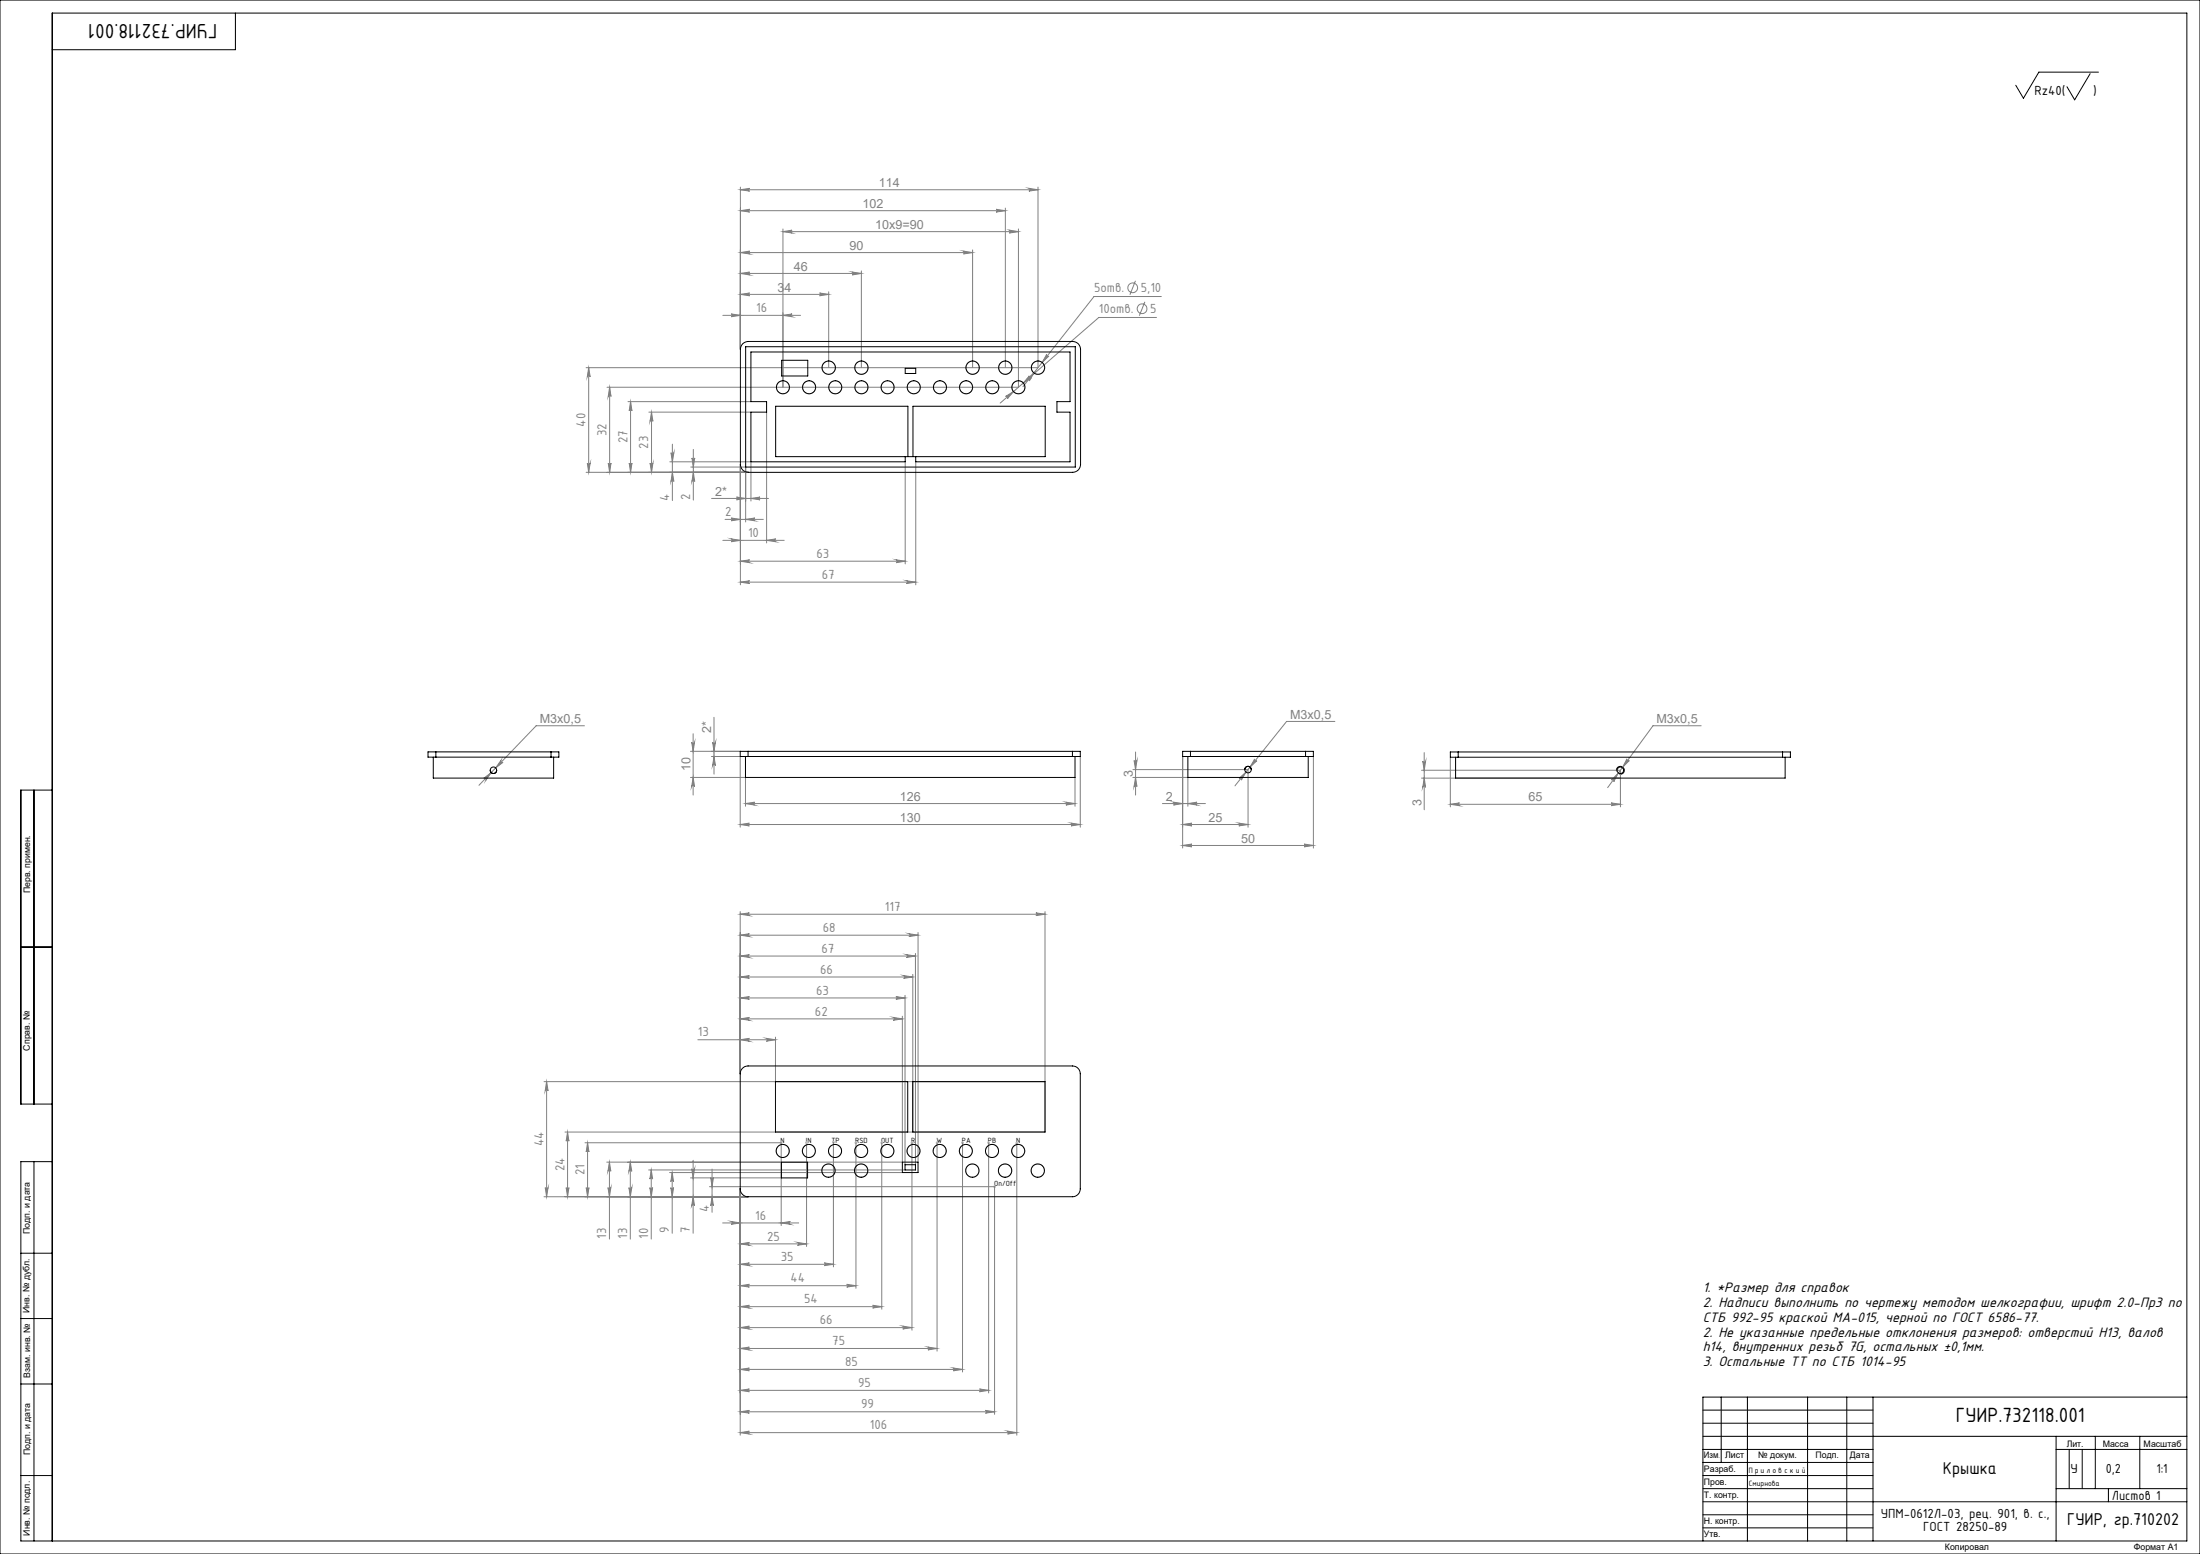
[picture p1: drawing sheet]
<svg xmlns="http://www.w3.org/2000/svg" width="841mm" height="594mm" viewBox="0 0 841 594" stroke-linecap="round" stroke-linejoin="round" font-family="sans-serif">
<g fill="none" stroke="#808080" stroke-width=".38">
<path d="M283 71.5v62M283 72.5h113.8M283 72.5l3.6-.5a.53 .53 0 0 0-.6 .5 .53 .53 0 0 0 .6 .6zM384.3 79.5v61M393.3 72l3.5 .5-3.5 .6a.53 .53 0 0 0 .5-.6 .53 .53 0 0 0-.5-.5zM396.8 71.5v69M283 96.5h88.8M283 80.5h101.3M283 96.5l3.6-.5a.55 .55 0 0 0-.6 .5 .55 .55 0 0 0 .6 .6zM283 80.5l3.6-.5a.53 .53 0 0 0-.6 .5 .53 .53 0 0 0 .6 .6zM299.3 88.5l3.5-.5a.55 .55 0 0 0-.5 .5 .55 .55 0 0 0 .5 .6zM299.3 87.5v60.5"/>
<path d="M299.3 88.5h90M368.3 96l3.5 .5-3.5 .6a.55 .55 0 0 0 .5-.6 .55 .55 0 0 0-.5-.5zM371.8 95.5v45M380.8 80l3.5 .5-3.5 .6a.53 .53 0 0 0 .5-.6 .53 .53 0 0 0-.5-.5zM385.8 88l3.5 .5-3.5 .6a.55 .55 0 0 0 .5-.6 .55 .55 0 0 0-.5-.5zM389.3 87.5v60.5M283 112.5h33.8M283 104.5h46.3M283 112.5l3.6-.5a.53 .53 0 0 0-.6 .5 .53 .53 0 0 0 .6 .6zM283 104.5l3.6-.5a.55 .55 0 0 0-.6 .5 .55 .55 0 0 0 .6 .6zM313.3 112l3.5 .5-3.5 .6a.53 .53 0 0 0 .5-.6 .53 .53 0 0 0-.5-.5zM316.8 111.5v29"/>
<path d="M325.8 104l3.5 .5-3.5 .6a.55 .55 0 0 0 .5-.6 .55 .55 0 0 0-.5-.5zM329.3 103.5v37M434.1 107.3l-2.2 5.4M437.7 115.4l-2.2 5.3M443.9 113.3h-25.7l-27.1 34.5M276.3 120.5h29.7M279.5 120l3.5 .5-3.5 .6a.53 .53 0 0 0 .6-.6 .53 .53 0 0 0-.6-.5zM299.3 120.5l3.5-.5a.53 .53 0 0 0-.5 .5 .53 .53 0 0 0 .5 .6zM400.1 135.5a.53 .53 0 0 0 .1 .7 .53 .53 0 0 0 .8-.1l-2.6 2.4zM442.1 121.3h-22l-37.8 32.8M224 140.5h172.8M225 140.5l.6 3.5a.55 .55 0 0 0-.5-.5 .55 .55 0 0 0-.6 .5z"/>
<path d="M225 140.5v40M232.1 148h157.2M233 148l.6 3.5a.53 .53 0 0 0-.6-.5 .53 .53 0 0 0-.5 .5zM233 148v32.5M240.1 153.5h47M241.1 153.5l.5 3.5a.53 .53 0 0 0-.5-.5 .53 .53 0 0 0-.6 .5zM241.1 153.5v27M248 157.5h39.1M249.1 157.5l.5 3.5a.55 .55 0 0 0-.6-.5 .55 .55 0 0 0-.5 .5zM249.1 157.5v23M293.1 157.5v50M384.4 151.5l3-1.8-2.3 2.7a.54 .54 0 0 0 .1-.8 .54 .54 0 0 0-.8-.1z"/>
<path d="M392.6 144.9l2.6-2.3-1.7 3a.54 .54 0 0 0-.1-.7 .54 .54 0 0 0-.8 0zM393.5 143.7a.54 .54 0 0 0 0 .7 .54 .54 0 0 0 .7 .1l-3 1.9zM224.5 177a.55 .55 0 0 0 .6 .6 .55 .55 0 0 0 .5-.6l-.6 3.5zM232.5 177a.53 .53 0 0 0 .5 .6 .53 .53 0 0 0 .6-.6l-.6 3.5zM240.5 177a.53 .53 0 0 0 .6 .6 .53 .53 0 0 0 .5-.6l-.5 3.5zM248.5 177a.55 .55 0 0 0 .5 .6 .55 .55 0 0 0 .6-.6l-.5 3.5zM256 176.5l31.1 .1v14.9M256.5 173a.55 .55 0 0 0 .6 .5 .55 .55 0 0 0 .5-.5l-.6 3.5zM257 169.8v21.5M264.1 178.5h20.9v21M264.5 175a.53 .53 0 0 0 .5 .5 .53 .53 0 0 0 .6-.5l-.6 3.5zM265 171.8v19.4"/>
<path d="M283 177.5v46M346 176.6v38.9M350.1 176.6v46.9M224 180.5h62M257 180.5l.6 3.5a.55 .55 0 0 0-.5-.5 .55 .55 0 0 0-.6 .5zM265 180.5l.6 3.5a.53 .53 0 0 0-.6-.5 .53 .53 0 0 0-.5 .5zM272 190.5h21.8M277.2 198.5h14.6M279.5 198l3.5 .5-3.5 .6a.53 .53 0 0 0 .6-.6 .53 .53 0 0 0-.6-.5zM281.6 190l3.4 .5-3.4 .6a.53 .53 0 0 0 .5-.6 .53 .53 0 0 0-.5-.5zM285 198.5l3.5-.5a.53 .53 0 0 0-.5 .5 .53 .53 0 0 0 .5 .6zM287.1 190.5l3.4-.5a.53 .53 0 0 0-.5 .5 .53 .53 0 0 0 .5 .6z"/>
<path d="M276.3 206.5h23.5M279.5 206l3.5 .5-3.5 .6a.55 .55 0 0 0 .6-.6 .55 .55 0 0 0-.6-.5zM283 214.5h63M283 214.5l3.6-.5a.55 .55 0 0 0-.6 .5 .55 .55 0 0 0 .6 .6zM293.1 206.5l3.4-.5a.55 .55 0 0 0-.5 .5 .55 .55 0 0 0 .5 .6zM342.5 214l3.5 .5-3.5 .6a.55 .55 0 0 0 .5-.6 .55 .55 0 0 0-.5-.5zM283 222.5h67.1M283 222.5l3.6-.5a.53 .53 0 0 0-.6 .5 .53 .53 0 0 0 .6 .6zM346.5 222l3.6 .5-3.6 .6a.53 .53 0 0 0 .6-.6 .53 .53 0 0 0-.6-.5zM223.4 277.4h-18.4l-21.9 22.8M272.9 274.2v21.7M510.3 275.8h-18.5l-19.7 24.6"/>
<path d="M650.3 277.4h-18.4l-17.3 23.7M185 297.5l2.7-2.2-2 2.9a.54 .54 0 0 0 0-.7 .54 .54 0 0 0-.7 0zM191.5 290.6a.55 .55 0 0 0 .1 .7 .55 .55 0 0 0 .7 .1l-2.8 2.1zM263.9 297.2h21.1v11M263.9 287.2h19.1M264.4 283.7a.55 .55 0 0 0 .6 .5 .55 .55 0 0 0 .5-.5l-.5 3.5zM265 280.5v23.4M265 297.2l.5 3.5a.55 .55 0 0 0-.5-.5 .55 .55 0 0 0-.6 .5zM272 289.2h11v27M272.4 283.7a.55 .55 0 0 0 .6 .5 .55 .55 0 0 0 .5-.5l-.6 3.5zM272.9 289.2l.6 3.5a.55 .55 0 0 0-.5-.5 .55 .55 0 0 0-.6 .5zM411 297.2v11"/>
<path d="M413 289.2v27M433.1 294.2h44v22M433.1 297.2h21M433.5 290.7a.55 .55 0 0 0 .6 .5 .55 .55 0 0 0 .5-.5l-.5 3.5zM434.1 287.4v16.5M434.1 297.2l.5 3.5a.55 .55 0 0 0-.5-.5 .55 .55 0 0 0-.6 .5zM452.1 289.2v35M454.1 297.2v11M473.7 297.5l2.6-2.4-1.8 3.1a.54 .54 0 0 0-.1-.7 .54 .54 0 0 0-.7 0zM479.6 290.1a.54 .54 0 0 0 .1 .8 .54 .54 0 0 0 .8-.1l-2.6 2.4zM502.1 289.2v35M543.4 294.4h76"/>
<path d="M543.4 297.4h76M543.9 290.9a.55 .55 0 0 0 .5 .5 .55 .55 0 0 0 .6-.5l-.6 3.5zM544.4 287.7v21.8M544.4 297.4l.6 3.5a.55 .55 0 0 0-.6-.5 .55 .55 0 0 0-.5 .5zM554.4 289.4v19M618.5 295.7l-1.6 3.1a.54 .54 0 0 0-.1-.7 .54 .54 0 0 0-.8 .1zM619.4 294.5v13.9M621.9 290.1a.54 .54 0 0 0 .2 .7 .54 .54 0 0 0 .7-.1l-2.5 2.5zM283 315.2h130M283 315.2l3.5-.6a.53 .53 0 0 0-.5 .6 .53 .53 0 0 0 .5 .5zM285 307.2h126M285 307.2l3.5-.6a.55 .55 0 0 0-.5 .6 .55 .55 0 0 0 .5 .5z"/>
<path d="M407.5 306.6l3.5 .6-3.5 .5a.55 .55 0 0 0 .5-.5 .55 .55 0 0 0-.5-.6zM409.5 314.6l3.5 .6-3.5 .5a.53 .53 0 0 0 .5-.5 .53 .53 0 0 0-.5-.6zM444.4 307.2h16.4M448.6 306.6l3.5 .6-3.5 .5a.55 .55 0 0 0 .5-.5 .55 .55 0 0 0-.5-.6zM452.1 315.2h25M452.1 315.2l3.5-.6a.53 .53 0 0 0-.5 .6 .53 .53 0 0 0 .5 .5zM454.1 307.2l3.5-.6a.55 .55 0 0 0-.5 .6 .55 .55 0 0 0 .5 .5zM473.6 314.6l3.5 .6-3.5 .5a.53 .53 0 0 0 .5-.5 .53 .53 0 0 0-.5-.6zM554.4 307.4h65M554.4 307.4l3.5-.5a.53 .53 0 0 0-.5 .5 .53 .53 0 0 0 .5 .6zM615.9 306.9l3.5 .5-3.5 .6a.53 .53 0 0 0 .5-.6 .53 .53 0 0 0-.5-.5zM452.1 323.2l3.5-.6a.53 .53 0 0 0-.5 .6 .53 .53 0 0 0 .5 .5z"/>
<path d="M452.1 323.2h50M498.6 322.6l3.5 .6-3.5 .5a.53 .53 0 0 0 .5-.5 .53 .53 0 0 0-.5-.6zM283 348.5v61.9M283 357.5h67.9M283 349.5h116.5M283 357.5l3.5-.6a.55 .55 0 0 0-.5 .5 .55 .55 0 0 0 .5 .6zM283 349.5l3.5-.6a.53 .53 0 0 0-.5 .6 .53 .53 0 0 0 .5 .5zM347.5 356.9l3.4 .6-3.4 .5a.55 .55 0 0 0 .5-.6 .55 .55 0 0 0-.5-.5zM350.9 356.4v87.8M396 348.9l3.5 .6-3.5 .5a.53 .53 0 0 0 .5-.5 .53 .53 0 0 0-.5-.6zM399.5 348.5v84.2M283 365.4h67"/>
<path d="M283 373.4h65.9M283 365.4l3.5-.5a.55 .55 0 0 0-.5 .6 .55 .55 0 0 0 .5 .5zM283 373.4l3.5-.5a.53 .53 0 0 0-.5 .5 .53 .53 0 0 0 .5 .6zM345.4 372.9l3.5 .5-3.5 .6a.53 .53 0 0 0 .5-.6 .53 .53 0 0 0-.5-.5zM346.5 364.9l3.5 .5-3.5 .6a.55 .55 0 0 0 .5-.5 .55 .55 0 0 0-.5-.6zM348.9 372.5v60.2M350 364.4v80.8M266.8 397.4h29.6M283 389.5h61.9M283 381.5h63M283 397.4l3.5-.5a.55 .55 0 0 0-.5 .6 .55 .55 0 0 0 .5 .5zM283 389.5l3.5-.6a.55 .55 0 0 0-.5 .5 .55 .55 0 0 0 .5 .6z"/>
<path d="M283 381.5l3.5-.6a.53 .53 0 0 0-.5 .6 .53 .53 0 0 0 .5 .5zM292.9 396.9l3.5 .5-3.5 .6a.55 .55 0 0 0 .5-.5 .55 .55 0 0 0-.5-.6zM296.4 396.4v17M341.5 388.9l3.4 .6-3.4 .5a.55 .55 0 0 0 .5-.6 .55 .55 0 0 0-.5-.5zM342.5 380.9l3.5 .6-3.5 .5a.53 .53 0 0 0 .5-.5 .53 .53 0 0 0-.5-.6zM344.9 388.4v55.8h-112.9M346 380.5v64.7M208 413.4h191.5M209 413.4l.5 3.5a.55 .55 0 0 0-.5-.5 .55 .55 0 0 0-.6 .5zM209 413.4v44M216 432.7h183.5M217 432.7l.5 3.5a.53 .53 0 0 0-.5-.5 .53 .53 0 0 0-.6 .5z"/>
<path d="M217 432.7v24.7M223.6 436.8h75M224.6 436.8l.5 3.5a.53 .53 0 0 0-.5-.5 .53 .53 0 0 0-.5 .5zM224.6 436.8v20.6M298.6 436.8v31.6M308.3 437.4v39.1M318.6 436.6v47.7M327.2 436.8v55.6M337.1 436.8v63.6M348.6 436.8v71.7M358.2 436.8v79.7M367.9 436.8v87.6"/>
<path d="M377.9 436.8v95.6M388.7 437v111.6M208.4 453.9a.55 .55 0 0 0 .6 .5 .55 .55 0 0 0 .5-.5l-.5 3.5zM216.4 453.9a.53 .53 0 0 0 .6 .5 .53 .53 0 0 0 .5-.5l-.5 3.5zM224.1 453.9a.53 .53 0 0 0 .5 .6 .53 .53 0 0 0 .5-.6l-.5 3.5zM232.4 453.9a.55 .55 0 0 0 .6 .5 .55 .55 0 0 0 .5-.5l-.5 3.5zM233 444.2l.5 3.5a.55 .55 0 0 0-.5-.5 .55 .55 0 0 0-.6 .5zM233 444.2v29.4M240.4 453.9a.55 .55 0 0 0 .6 .5 .55 .55 0 0 0 .5-.5l-.6 3.5zM240.9 444.2l.6 3.5a.55 .55 0 0 0-.5-.5 .55 .55 0 0 0-.6 .5zM240.9 444.2v29.4M248 447.2h97.9"/>
<path d="M248.4 453.9a.53 .53 0 0 0 .6 .5 .53 .53 0 0 0 .5-.5l-.5 3.5zM249 447.2l.5 3.5a.53 .53 0 0 0-.5-.5 .53 .53 0 0 0-.6 .5zM249 447.2v26.4M256 448.2h88.9M256.4 453.9a.53 .53 0 0 0 .6 .6 .53 .53 0 0 0 .5-.6l-.5 3.5zM257 448.2l.5 3.5a.53 .53 0 0 0-.5-.5 .53 .53 0 0 0-.6 .5zM257 448.2v23.2M263.9 450.2h34.8M264.4 446.8a.55 .55 0 0 0 .6 .5 .55 .55 0 0 0 .5-.5l-.5 3.4zM265 457.4l.5 3.5a.55 .55 0 0 0-.5-.5 .55 .55 0 0 0-.6 .5zM265 443.5v27.9M271.2 453.6h109v87"/>
<path d="M271.7 450.1a.53 .53 0 0 0 .5 .5 .53 .53 0 0 0 .5-.5l-.5 3.5zM272.2 457.4l.5 3.5a.53 .53 0 0 0-.5-.5 .53 .53 0 0 0-.5 .5zM272.2 446.9v16.5M283 454.5v94.1M286 457.4h-78M276.2 467.5h29.1M279.5 466.9l3.5 .6-3.5 .5a.55 .55 0 0 0 .5-.6 .55 .55 0 0 0-.5-.5zM283 475.5h25.3M283 475.5l3.5-.6a.55 .55 0 0 0-.5 .5 .55 .55 0 0 0 .5 .6zM298.6 467.5l3.5-.6a.55 .55 0 0 0-.5 .5 .55 .55 0 0 0 .5 .6zM304.8 474.9l3.5 .6-3.5 .5a.55 .55 0 0 0 .5-.6 .55 .55 0 0 0-.5-.5zM283 483.3h35.6"/>
<path d="M283 491.4h44.2M283 499.5h54.1M283 483.3l3.5-.6a.53 .53 0 0 0-.5 .6 .53 .53 0 0 0 .5 .5zM283 491.4l3.5-.5a.53 .53 0 0 0-.5 .5 .53 .53 0 0 0 .5 .6zM283 499.5l3.5-.6a.53 .53 0 0 0-.5 .6 .53 .53 0 0 0 .5 .5zM315.1 482.7l3.5 .6-3.5 .5a.53 .53 0 0 0 .5-.5 .53 .53 0 0 0-.5-.6zM323.7 490.9l3.5 .5-3.5 .6a.53 .53 0 0 0 .5-.6 .53 .53 0 0 0-.5-.5zM333.6 498.9l3.5 .6-3.5 .5a.53 .53 0 0 0 .5-.5 .53 .53 0 0 0-.5-.6zM283 507.5h65.6M283 515.4h75.2M283 507.5l3.5-.6a.55 .55 0 0 0-.5 .5 .55 .55 0 0 0 .5 .6zM283 515.4l3.5-.5a.55 .55 0 0 0-.5 .6 .55 .55 0 0 0 .5 .5z"/>
<path d="M345.1 506.9l3.5 .6-3.5 .5a.55 .55 0 0 0 .5-.6 .55 .55 0 0 0-.5-.5zM354.7 514.9l3.5 .5-3.5 .6a.55 .55 0 0 0 .5-.5 .55 .55 0 0 0-.5-.6zM283 523.4h84.9M283 531.5h94.9M283 539.6h97.2M283 523.4l3.5-.5a.53 .53 0 0 0-.5 .5 .53 .53 0 0 0 .5 .6zM283 531.5l3.5-.6a.53 .53 0 0 0-.5 .6 .53 .53 0 0 0 .5 .5zM283 539.6l3.5-.5a.53 .53 0 0 0-.5 .5 .53 .53 0 0 0 .5 .6zM364.5 522.9l3.4 .5-3.4 .6a.53 .53 0 0 0 .5-.6 .53 .53 0 0 0-.5-.5zM374.4 530.9l3.5 .6-3.5 .5a.53 .53 0 0 0 .5-.5 .53 .53 0 0 0-.5-.6zM376.7 539.1l3.5 .5-3.5 .6a.53 .53 0 0 0 .5-.6 .53 .53 0 0 0-.5-.5zM283 547.6h105.7"/>
<path d="M283 547.6l3.5-.6a.55 .55 0 0 0-.5 .6 .55 .55 0 0 0 .5 .5zM385.2 547l3.5 .6-3.5 .5a.55 .55 0 0 0 .5-.5 .55 .55 0 0 0-.5-.6z"/>
<circle cx="433" cy="110" r="1.86"/>
<circle cx="436.6" cy="118" r="1.87"/>
</g>
<g fill="none" stroke="#000" stroke-width=".38">
<path d="M0 0h841v594h-841zM90 5v14h-70M799 28.1l-5.9 10.1-2.9-5M802.2 27.6h-22.8l-5.9 10-2.9-5M618 294.8a1.5 1.5 0 0 1 1.3-1.9 1.5 1.5 0 0 1 1.6 1.6 1.5 1.5 0 0 1-1.8 1.4M13 302v120M20 302h-12v120h12M8 362h12M13 444v145M20 444h-12v145h828v-584h-816v584M8 479h12M8 504h12"/>
<path d="M8 529h12M651 539h65M658 534v25M668 534v55M691 534v55M706 534v55M716 534v55M836 534h-185v55M651 544h65M651 549h185M651 554h65M651 559h65"/>
<path d="M786 549v40M786 554h50M791 554v15M796 554v15M801 549v20M818 549v20M8 564h12M651 564h65M651 569h65M651 579h65M651 574h185M786 569h50"/>
<path d="M806 569v5M651 584h65"/>
</g>
<g fill="none" stroke="#c0c0c0" stroke-width=".38">
<path d="M298.1 436.8h1M298.3 436.4l.7 .8M298.6 436.3v1M299 436.4l-.7 .8M307.8 436.8h1M308 436.4l.7 .8M308.3 436.3v1M308.7 436.4l-.7 .8M318.1 436.6h1M318.2 436.3l.7 .7M318.6 436.1v1M318.9 436.3l-.7 .7"/>
<path d="M326.7 436.8h1M326.8 436.4l.8 .8M327.2 436.3v1M327.6 436.4l-.8 .8M336.6 436.8h1M336.7 436.4l.7 .8M337.1 436.3v1M337.4 436.4l-.7 .8M348.1 436.8h1M348.3 436.4l.7 .8M348.6 436.3v1M349 436.4l-.7 .8"/>
<path d="M357.7 436.8h1M357.9 436.4l.7 .8M358.2 436.3v1M358.6 436.4l-.7 .8M367.5 436.8h.9M367.6 436.4l.7 .8M367.9 436.3v1M368.3 436.4l-.7 .8M377.4 436.8h1M377.6 436.4l.7 .8M377.9 436.3v1M378.3 436.4l-.7 .8"/>
<path d="M388.2 436.9h1M388.3 436.6l.7 .7M388.7 436.4v1.1M389 436.6l-.7 .7M379.7 453.6h1M379.8 453.2l.7 .7M380.2 453.1v1M380.5 453.2l-.7 .7"/>
<circle cx="299.3" cy="148" r="2.49"/>
<circle cx="309.3" cy="148" r="2.49"/>
<circle cx="316.8" cy="140.5" r="2.54"/>
<circle cx="319.3" cy="148" r="2.49"/>
<circle cx="329.3" cy="140.5" r="2.54"/>
<circle cx="329.3" cy="148" r="2.49"/>
<circle cx="339.3" cy="148" r="2.49"/>
<circle cx="349.3" cy="148" r="2.49"/>
<circle cx="359.3" cy="148" r="2.49"/>
<circle cx="369.3" cy="148" r="2.49"/>
<circle cx="371.8" cy="140.5" r="2.54"/>
<circle cx="379.3" cy="148" r="2.49"/>
<circle cx="384.3" cy="140.5" r="2.55"/>
<circle cx="389.3" cy="148" r="2.5"/>
<circle cx="396.8" cy="140.5" r="2.54"/>
<circle cx="299.2" cy="439.9" r="2.5"/>
<circle cx="309.2" cy="439.9" r="2.5"/>
<circle cx="319.2" cy="439.9" r="2.5"/>
<circle cx="329.2" cy="439.9" r="2.5"/>
<circle cx="339.2" cy="439.9" r="2.5"/>
<circle cx="349.2" cy="439.9" r="2.5"/>
<circle cx="359.2" cy="439.9" r="2.5"/>
<circle cx="369.2" cy="439.9" r="2.5"/>
<circle cx="379.2" cy="439.9" r="2.5"/>
<circle cx="389.2" cy="439.9" r="2.5"/>
<circle cx="316.7" cy="447.4" r="2.54"/>
<circle cx="329.2" cy="447.4" r="2.55"/>
<circle cx="371.7" cy="447.4" r="2.55"/>
<circle cx="384.2" cy="447.4" r="2.54"/>
<circle cx="396.7" cy="447.4" r="2.54"/>
</g>
<g fill="#808080">
<path d="M298.6 467.5l3.5-.6a.55 .55 0 0 0-.5 .5 .55 .55 0 0 0 .5 .6zM279.5 466.9l3.5 .6-3.5 .5a.55 .55 0 0 0 .5-.6 .55 .55 0 0 0-.5-.5zM304.8 474.9l3.5 .6-3.5 .5a.55 .55 0 0 0 .5-.6 .55 .55 0 0 0-.5-.5zM283 475.5l3.5-.6a.55 .55 0 0 0-.5 .5 .55 .55 0 0 0 .5 .6zM315.1 482.7l3.5 .6-3.5 .5a.53 .53 0 0 0 .5-.5 .53 .53 0 0 0-.5-.6zM283 483.3l3.5-.6a.53 .53 0 0 0-.5 .6 .53 .53 0 0 0 .5 .5zM323.7 490.9l3.5 .5-3.5 .6a.53 .53 0 0 0 .5-.6 .53 .53 0 0 0-.5-.5zM283 491.4l3.5-.5a.53 .53 0 0 0-.5 .5 .53 .53 0 0 0 .5 .6zM333.6 498.9l3.5 .6-3.5 .5a.53 .53 0 0 0 .5-.5 .53 .53 0 0 0-.5-.6zM283 499.5l3.5-.6a.53 .53 0 0 0-.5 .6 .53 .53 0 0 0 .5 .5zM345.1 506.9l3.5 .6-3.5 .5a.55 .55 0 0 0 .5-.6 .55 .55 0 0 0-.5-.5zM283 507.5l3.5-.6a.55 .55 0 0 0-.5 .5 .55 .55 0 0 0 .5 .6zM354.7 514.9l3.5 .5-3.5 .6a.55 .55 0 0 0 .5-.5 .55 .55 0 0 0-.5-.6zM283 515.4l3.5-.5a.55 .55 0 0 0-.5 .6 .55 .55 0 0 0 .5 .5zM364.5 522.9l3.4 .5-3.4 .6a.53 .53 0 0 0 .5-.6 .53 .53 0 0 0-.5-.5zM283 523.4l3.5-.5a.53 .53 0 0 0-.5 .5 .53 .53 0 0 0 .5 .6zM374.4 530.9l3.5 .6-3.5 .5a.53 .53 0 0 0 .5-.5 .53 .53 0 0 0-.5-.6zM283 531.5l3.5-.6a.53 .53 0 0 0-.5 .6 .53 .53 0 0 0 .5 .5zM376.7 539.1l3.5 .5-3.5 .6a.53 .53 0 0 0 .5-.6 .53 .53 0 0 0-.5-.5zM283 539.6l3.5-.5a.53 .53 0 0 0-.5 .5 .53 .53 0 0 0 .5 .6zM385.2 547l3.5 .6-3.5 .5a.55 .55 0 0 0 .5-.5 .55 .55 0 0 0-.5-.6zM283 547.6l3.5-.6a.55 .55 0 0 0-.5 .6 .55 .55 0 0 0 .5 .5zM299.3 120.5l3.5-.5a.53 .53 0 0 0-.5 .5 .53 .53 0 0 0 .5 .6zM279.5 120l3.5 .5-3.5 .6a.53 .53 0 0 0 .6-.6 .53 .53 0 0 0-.6-.5zM313.3 112l3.5 .5-3.5 .6a.53 .53 0 0 0 .5-.6 .53 .53 0 0 0-.5-.5zM283 112.5l3.6-.5a.53 .53 0 0 0-.6 .5 .53 .53 0 0 0 .6 .6zM325.8 104l3.5 .5-3.5 .6a.55 .55 0 0 0 .5-.6 .55 .55 0 0 0-.5-.5zM283 104.5l3.6-.5a.55 .55 0 0 0-.6 .5 .55 .55 0 0 0 .6 .6zM368.3 96l3.5 .5-3.5 .6a.55 .55 0 0 0 .5-.6 .55 .55 0 0 0-.5-.5zM283 96.5l3.6-.5a.55 .55 0 0 0-.6 .5 .55 .55 0 0 0 .6 .6zM380.8 80l3.5 .5-3.5 .6a.53 .53 0 0 0 .5-.6 .53 .53 0 0 0-.5-.5zM283 80.5l3.6-.5a.53 .53 0 0 0-.6 .5 .53 .53 0 0 0 .6 .6zM393.3 72l3.5 .5-3.5 .6a.53 .53 0 0 0 .5-.6 .53 .53 0 0 0-.5-.5zM283 72.5l3.6-.5a.53 .53 0 0 0-.6 .5 .53 .53 0 0 0 .6 .6z"/>
<path d="M392.6 144.9a.54 .54 0 0 1 .8 0 .54 .54 0 0 1 .1 .7l1.7-3zM400.1 135.5l-1.7 3 2.6-2.4a.53 .53 0 0 1-.8 .1 .53 .53 0 0 1-.1-.7zM384.4 151.5a.54 .54 0 0 1 .7 .1 .54 .54 0 0 1 0 .8l2.3-2.7zM393.5 143.7l-2.3 2.7 3-1.9a.54 .54 0 0 1-.7-.1 .54 .54 0 0 1 0-.7zM299.3 88.5l3.5-.5a.55 .55 0 0 0-.5 .5 .55 .55 0 0 0 .5 .6zM385.8 88l3.5 .5-3.5 .6a.55 .55 0 0 0 .5-.6 .55 .55 0 0 0-.5-.5z"/>
<path d="M224.6 436.8l.5 3.5a.53 .53 0 0 0-.5-.5 .53 .53 0 0 0-.5 .5zM224.1 453.9a.53 .53 0 0 0 .5 .6 .53 .53 0 0 0 .5-.6l-.5 3.5zM271.7 450.1a.53 .53 0 0 0 .5 .5 .53 .53 0 0 0 .5-.5l-.5 3.5zM272.2 457.4l.5 3.5a.53 .53 0 0 0-.5-.5 .53 .53 0 0 0-.5 .5zM233 148l.6 3.5a.53 .53 0 0 0-.6-.5 .53 .53 0 0 0-.5 .5zM232.5 177a.53 .53 0 0 0 .5 .6 .53 .53 0 0 0 .6-.6l-.6 3.5zM225 140.5l.6 3.5a.55 .55 0 0 0-.5-.5 .55 .55 0 0 0-.6 .5zM224.5 177a.55 .55 0 0 0 .6 .6 .55 .55 0 0 0 .5-.6l-.6 3.5z"/>
<path d="M292.9 396.9l3.5 .5-3.5 .6a.55 .55 0 0 0 .5-.5 .55 .55 0 0 0-.5-.6zM283 397.4l3.5-.5a.55 .55 0 0 0-.5 .6 .55 .55 0 0 0 .5 .5zM341.5 388.9l3.4 .6-3.4 .5a.55 .55 0 0 0 .5-.6 .55 .55 0 0 0-.5-.5zM283 389.5l3.5-.6a.55 .55 0 0 0-.5 .5 .55 .55 0 0 0 .5 .6zM342.5 380.9l3.5 .6-3.5 .5a.53 .53 0 0 0 .5-.5 .53 .53 0 0 0-.5-.6zM283 381.5l3.5-.6a.53 .53 0 0 0-.5 .6 .53 .53 0 0 0 .5 .5zM346.5 364.9l3.5 .5-3.5 .6a.55 .55 0 0 0 .5-.5 .55 .55 0 0 0-.5-.6zM283 365.4l3.5-.5a.55 .55 0 0 0-.5 .6 .55 .55 0 0 0 .5 .5zM347.5 356.9l3.4 .6-3.4 .5a.55 .55 0 0 0 .5-.6 .55 .55 0 0 0-.5-.5zM283 357.5l3.5-.6a.55 .55 0 0 0-.5 .5 .55 .55 0 0 0 .5 .6zM345.4 372.9l3.5 .5-3.5 .6a.53 .53 0 0 0 .5-.6 .53 .53 0 0 0-.5-.5zM283 373.4l3.5-.5a.53 .53 0 0 0-.5 .5 .53 .53 0 0 0 .5 .6zM396 348.9l3.5 .6-3.5 .5a.53 .53 0 0 0 .5-.5 .53 .53 0 0 0-.5-.6zM283 349.5l3.5-.6a.53 .53 0 0 0-.5 .6 .53 .53 0 0 0 .5 .5zM473.6 314.6l3.5 .6-3.5 .5a.53 .53 0 0 0 .5-.5 .53 .53 0 0 0-.5-.6zM452.1 315.2l3.5-.6a.53 .53 0 0 0-.5 .6 .53 .53 0 0 0 .5 .5zM285 198.5l3.5-.5a.53 .53 0 0 0-.5 .5 .53 .53 0 0 0 .5 .6zM279.5 198l3.5 .5-3.5 .6a.53 .53 0 0 0 .6-.6 .53 .53 0 0 0-.6-.5zM293.1 206.5l3.4-.5a.55 .55 0 0 0-.5 .5 .55 .55 0 0 0 .5 .6zM279.5 206l3.5 .5-3.5 .6a.55 .55 0 0 0 .6-.6 .55 .55 0 0 0-.6-.5zM342.5 214l3.5 .5-3.5 .6a.55 .55 0 0 0 .5-.6 .55 .55 0 0 0-.5-.5zM283 214.5l3.6-.5a.55 .55 0 0 0-.6 .5 .55 .55 0 0 0 .6 .6zM346.5 222l3.6 .5-3.6 .6a.53 .53 0 0 0 .6-.6 .53 .53 0 0 0-.6-.5zM283 222.5l3.6-.5a.53 .53 0 0 0-.6 .5 .53 .53 0 0 0 .6 .6zM287.1 190.5l3.4-.5a.53 .53 0 0 0-.5 .5 .53 .53 0 0 0 .5 .6zM281.6 190l3.4 .5-3.4 .6a.53 .53 0 0 0 .5-.6 .53 .53 0 0 0-.5-.5z"/>
<path d="M285 307.2l3.5-.6a.55 .55 0 0 0-.5 .6 .55 .55 0 0 0 .5 .5zM407.5 306.6l3.5 .6-3.5 .5a.55 .55 0 0 0 .5-.5 .55 .55 0 0 0-.5-.6zM283 315.2l3.5-.6a.53 .53 0 0 0-.5 .6 .53 .53 0 0 0 .5 .5zM409.5 314.6l3.5 .6-3.5 .5a.53 .53 0 0 0 .5-.5 .53 .53 0 0 0-.5-.6zM473.7 297.5a.54 .54 0 0 1 .7 0 .54 .54 0 0 1 .1 .7l1.8-3.1zM479.6 290.1l-1.7 3.1 2.6-2.4a.54 .54 0 0 1-.8 .1 .54 .54 0 0 1-.1-.8zM448.6 306.6l3.5 .6-3.5 .5a.55 .55 0 0 0 .5-.5 .55 .55 0 0 0-.5-.6zM454.1 307.2l3.5-.6a.55 .55 0 0 0-.5 .6 .55 .55 0 0 0 .5 .5zM452.1 323.2l3.5-.6a.53 .53 0 0 0-.5 .6 .53 .53 0 0 0 .5 .5zM498.6 322.6l3.5 .6-3.5 .5a.53 .53 0 0 0 .5-.5 .53 .53 0 0 0-.5-.6zM618.5 295.7l-2.5 2.5a.54 .54 0 0 1 .8-.1 .54 .54 0 0 1 .1 .7zM621.9 290.1l-1.6 3.1 2.5-2.5a.54 .54 0 0 1-.7 .1 .54 .54 0 0 1-.2-.7zM554.4 307.4l3.5-.5a.53 .53 0 0 0-.5 .5 .53 .53 0 0 0 .5 .6zM615.9 306.9l3.5 .5-3.5 .6a.53 .53 0 0 0 .5-.6 .53 .53 0 0 0-.5-.5zM185 297.5a.54 .54 0 0 1 .7 0 .54 .54 0 0 1 0 .7l2-2.9zM191.5 290.6l-2 2.9 2.8-2.1a.55 .55 0 0 1-.7 0 .55 .55 0 0 1-.1-.8z"/>
<path d="M272.9 289.2l.6 3.5a.55 .55 0 0 0-.5-.5 .55 .55 0 0 0-.6 .5zM272.4 283.7a.55 .55 0 0 0 .6 .5 .55 .55 0 0 0 .5-.5l-.6 3.5zM265 297.2l.5 3.5a.55 .55 0 0 0-.5-.5 .55 .55 0 0 0-.6 .5zM264.4 283.7a.55 .55 0 0 0 .6 .5 .55 .55 0 0 0 .5-.5l-.5 3.5zM265 180.5l.6 3.5a.53 .53 0 0 0-.6-.5 .53 .53 0 0 0-.5 .5zM264.5 175a.53 .53 0 0 0 .5 .5 .53 .53 0 0 0 .6-.5l-.6 3.5z"/>
<path d="M264.4 446.8a.55 .55 0 0 0 .6 .5 .55 .55 0 0 0 .5-.5l-.5 3.4zM265 457.4l.5 3.5a.55 .55 0 0 0-.5-.5 .55 .55 0 0 0-.6 .5zM257 448.2l.5 3.5a.53 .53 0 0 0-.5-.5 .53 .53 0 0 0-.6 .5zM256.4 453.9a.53 .53 0 0 0 .6 .6 .53 .53 0 0 0 .5-.6l-.5 3.5zM249 447.2l.5 3.5a.53 .53 0 0 0-.5-.5 .53 .53 0 0 0-.6 .5zM248.4 453.9a.53 .53 0 0 0 .6 .5 .53 .53 0 0 0 .5-.5l-.5 3.5zM240.9 444.2l.6 3.5a.55 .55 0 0 0-.5-.5 .55 .55 0 0 0-.6 .5zM240.4 453.9a.55 .55 0 0 0 .6 .5 .55 .55 0 0 0 .5-.5l-.6 3.5zM233 444.2l.5 3.5a.55 .55 0 0 0-.5-.5 .55 .55 0 0 0-.6 .5zM232.4 453.9a.55 .55 0 0 0 .6 .5 .55 .55 0 0 0 .5-.5l-.5 3.5zM217 432.7l.5 3.5a.53 .53 0 0 0-.5-.5 .53 .53 0 0 0-.6 .5zM216.4 453.9a.53 .53 0 0 0 .6 .5 .53 .53 0 0 0 .5-.5l-.5 3.5zM209 413.4l.5 3.5a.55 .55 0 0 0-.5-.5 .55 .55 0 0 0-.6 .5zM208.4 453.9a.55 .55 0 0 0 .6 .5 .55 .55 0 0 0 .5-.5l-.5 3.5zM433.5 290.7a.55 .55 0 0 0 .6 .5 .55 .55 0 0 0 .5-.5l-.5 3.5zM434.1 297.2l.5 3.5a.55 .55 0 0 0-.5-.5 .55 .55 0 0 0-.6 .5zM256.5 173a.55 .55 0 0 0 .6 .5 .55 .55 0 0 0 .5-.5l-.6 3.5zM257 180.5l.6 3.5a.55 .55 0 0 0-.5-.5 .55 .55 0 0 0-.6 .5zM249.1 157.5l.5 3.5a.55 .55 0 0 0-.6-.5 .55 .55 0 0 0-.5 .5zM248.5 177a.55 .55 0 0 0 .5 .6 .55 .55 0 0 0 .6-.6l-.5 3.5zM241.1 153.5l.5 3.5a.53 .53 0 0 0-.5-.5 .53 .53 0 0 0-.6 .5zM240.5 177a.53 .53 0 0 0 .6 .6 .53 .53 0 0 0 .5-.6l-.5 3.5zM543.9 290.9a.55 .55 0 0 0 .5 .5 .55 .55 0 0 0 .6-.5l-.6 3.5zM544.4 297.4l.6 3.5a.55 .55 0 0 0-.6-.5 .55 .55 0 0 0-.5 .5z"/>
</g>
<g fill="none" stroke="#000" stroke-width=".38">
<path d="M283.9 131.4l1-.6 1.2-.3h123.9a3 3 0 0 1 3.1 3v44a3 3 0 0 1-3.1 3h-123.9a3 3 0 0 1-3.1-3v-44l.3-1.1zM285 132.5h126.1v46h-126.1zM298.8 137.7h10v6h-10zM346 140.8h4.1v2h-4.1zM346 174.5v2h-58.9v-19h6v-4h-6v-19h121.9v19h-5v4h5v19h-58.9v-2M347.1 174.5v-19.2h-50.6v19.2h103.1v-19.2h-50.6v19.2M165.6 289.4v8h46v-8M166.6 287.4h-3v2h3M166.6 287.4v2M166.6 287.4h44M166.6 289.4h44M187.4 294.4a1.23 1.23 0 0 0 1.2 1.3 1.23 1.23 0 0 0 1.3-1.3"/>
<path d="M210.6 287.4h3v2h-3M210.6 287.4v2M285 289.2v8h126v-8M286 287.2h-3v2h3M286 287.2v2M286 289.2h124M286 287.2h124M410 287.2h3v2h-3M410 287.2v2M454.1 289.2v8h46v-8M455.1 287.2h-3v2h3M455.1 289.2h44"/>
<path d="M455.1 287.2h44M455.1 287.2v2M475.8 294.2a1.25 1.25 0 0 1 1.3-1.3 1.25 1.25 0 0 1 1.2 1.3M499.1 287.2h3v2h-3M499.1 287.2v2M556.4 289.4v8h126v-8M557.4 287.4h-3v2h3M557.4 287.4v2M557.4 287.4h124M557.4 289.4h124M681.4 287.4h3v2h-3M681.4 287.4v2"/>
<path d="M283.8 408.3l1-.6 1.2-.2h124a3 3 0 0 1 3 2.9v44a3 3 0 0 1-3 3h-124a3 3 0 0 1-3-3v-44l.2-1.1zM296.4 413.4h50.6v19.3h-50.6zM348.9 413.4h50.6v19.3h-50.6zM298.7 444.2h10v6h-10zM344.9 444.2h6v4h-6zM346 445.2h4v2h-4z"/>
<circle cx="299.3" cy="148" r="2.5"/>
<circle cx="309.3" cy="148" r="2.51"/>
<circle cx="316.8" cy="140.5" r="2.56"/>
<circle cx="319.3" cy="148" r="2.5"/>
<circle cx="329.3" cy="140.5" r="2.55"/>
<circle cx="329.3" cy="148" r="2.51"/>
<circle cx="339.3" cy="148" r="2.5"/>
<circle cx="349.3" cy="148" r="2.51"/>
<circle cx="359.3" cy="148" r="2.51"/>
<circle cx="369.3" cy="148" r="2.51"/>
<circle cx="371.8" cy="140.5" r="2.55"/>
<circle cx="379.3" cy="148" r="2.5"/>
<circle cx="384.3" cy="140.5" r="2.55"/>
<circle cx="389.3" cy="148" r="2.51"/>
<circle cx="396.8" cy="140.5" r="2.55"/>
<circle cx="188.6" cy="294.4" r="1.25"/>
<circle cx="477.1" cy="294.2" r="1.25"/>
<circle cx="619.4" cy="294.4" r="1.24"/>
<circle cx="299.2" cy="439.9" r="2.5"/>
<circle cx="309.2" cy="440" r="2.49"/>
<circle cx="319.2" cy="439.9" r="2.5"/>
<circle cx="329.2" cy="440" r="2.49"/>
<circle cx="339.2" cy="439.9" r="2.5"/>
<circle cx="349.2" cy="440" r="2.49"/>
<circle cx="359.2" cy="439.9" r="2.5"/>
<circle cx="369.2" cy="440" r="2.49"/>
<circle cx="379.2" cy="439.9" r="2.5"/>
<circle cx="389.2" cy="440" r="2.49"/>
<circle cx="316.7" cy="447.4" r="2.55"/>
<circle cx="329.2" cy="447.4" r="2.55"/>
<circle cx="371.7" cy="447.4" r="2.55"/>
<circle cx="384.2" cy="447.4" r="2.56"/>
<circle cx="396.7" cy="447.4" r="2.55"/>
</g>
<g font-size="8.5">
<text x="83.1" y="9.1" transform="rotate(-180 83.1 9.1)">ГУИР.732118.001</text>
<text x="747.7" y="543.6">ГУИР.732118.001</text>
</g>
<g font-size="7.1">
<text x="742.7" y="563.6">Крышка</text>
<text x="790.3" y="582.8">ГУИР, гр.710202</text>
</g>
<g font-size="5.8">
<text x="650.9" y="493.9">1. *Размер для справок</text>
<text x="650.9" y="499.6">2. Надписи выполнить по чертежу методом шелкографии, шрифт 2.0-Пр3 по</text>
<text x="650.9" y="505.2">СТБ 992-95 краской МА-015, черной по ГОСТ 6586-77.</text>
<text x="650.9" y="510.9">2. Не указанные предельные отклонения размеров: отверстий Н13, валов</text>
<text x="650.9" y="516.5">h14, внутренних резьб 7G, остальных ±0,1мм.</text>
<text x="650.9" y="522.2">3. Остальные ТТ по СТБ 1014-95</text>
</g>
<g font-size="5.4">
<text x="777.7" y="36.3">Rz40(</text>
<text x="800.1" y="36.3">)</text>
<text x="791.5" y="563.1">У</text>
<text x="805" y="562.9">0,2</text>
<text x="824.3" y="562.9">1:1</text>
<text x="807.3" y="573.5">Листов 1</text>
<text x="719" y="580.2">УПМ-0612Л-03, рец. 901, в. с.,</text>
<text x="735.2" y="585.1">ГОСТ 28250-89</text>
</g>
<g font-size="5.4" fill="#808080">
<text x="418.2" y="111.7">5отв.</text>
<text x="436.1" y="111.7">5,10</text>
<text x="289.1" y="119.3">16</text>
<text x="420.1" y="119.7">10отв.</text>
<text x="439.7" y="119.7">5</text>
<text x="223.8" y="163.1" transform="rotate(-90 223.8 163.1)">40</text>
<text x="231.8" y="166.7" transform="rotate(-90 231.8 166.7)">32</text>
<text x="239.8" y="169.5" transform="rotate(-90 239.8 169.5)">27</text>
<text x="247.8" y="171.5" transform="rotate(-90 247.8 171.5)">23</text>
<text x="255.8" y="191.3" transform="rotate(-90 255.8 191.3)">4</text>
<text x="263.8" y="191.2" transform="rotate(-90 263.8 191.2)">2</text>
<text x="277.2" y="197.3">2</text>
<text x="286" y="205.3">10</text>
<text x="312.1" y="213.3">63</text>
<text x="314.1" y="221.3">67</text>
<text x="338.3" y="348.2">117</text>
<text x="314.5" y="356.2">68</text>
<text x="314" y="364.2">67</text>
<text x="313.5" y="372.2">66</text>
<text x="312" y="380.2">63</text>
<text x="311.5" y="388.2">62</text>
<text x="266.8" y="396.2">13</text>
<text x="207.7" y="438.2" transform="rotate(-90 207.7 438.2)">44</text>
<text x="215.7" y="447.7" transform="rotate(-90 215.7 447.7)">24</text>
<text x="223.4" y="449.2" transform="rotate(-90 223.4 449.2)">21</text>
<text x="271" y="463.4" transform="rotate(-90 271 463.4)">4</text>
<text x="288.7" y="466.2">16</text>
<text x="231.7" y="473.6" transform="rotate(-90 231.7 473.6)">13</text>
<text x="239.7" y="473.6" transform="rotate(-90 239.7 473.6)">13</text>
<text x="247.7" y="473.6" transform="rotate(-90 247.7 473.6)">10</text>
<text x="255.7" y="471.4" transform="rotate(-90 255.7 471.4)">9</text>
<text x="263.7" y="471.4" transform="rotate(-90 263.7 471.4)">7</text>
<text x="293.2" y="474.2">25</text>
<text x="298.5" y="482">35</text>
<text x="302.2" y="490.2">44</text>
<text x="307.4" y="498.2">54</text>
<text x="313.3" y="506.2">66</text>
<text x="318.2" y="514.2">75</text>
<text x="323" y="522.2">85</text>
<text x="328" y="530.2">95</text>
<text x="329.1" y="538.4">99</text>
<text x="332.5" y="546.3">106</text>
</g>
<g font-size="4.8" fill="#808080">
<text x="335.9" y="71.4">114</text>
<text x="329.7" y="79.4">102</text>
<text x="334.6" y="87.4">10x9=90</text>
<text x="324.8" y="95.4">90</text>
<text x="303.5" y="103.4">46</text>
<text x="297.3" y="111.4">34</text>
<text x="273.4" y="189.4">2*</text>
<text x="493.2" y="274.7">М3х0,5</text>
<text x="206.3" y="276.3">М3х0,5</text>
<text x="271.9" y="280" transform="rotate(-90 271.9 280)">2*</text>
<text x="633.2" y="276.3">M3х0,5</text>
<text x="263.9" y="294.8" transform="rotate(-90 263.9 294.8)">10</text>
<text x="433" y="296.9" transform="rotate(-90 433 296.9)">3</text>
<text x="344" y="306.1">126</text>
<text x="445.7" y="306.1">2</text>
<text x="543.4" y="308.2" transform="rotate(-90 543.4 308.2)">3</text>
<text x="584.3" y="306.3">65</text>
<text x="344" y="314.1">130</text>
<text x="461.9" y="314.1">25</text>
<text x="474.4" y="322.1">50</text>
</g>
<g font-size="3.4">
<text x="11.5" y="341.4" transform="rotate(-90 11.5 341.4)">Перв. примен.</text>
<text x="11.5" y="401.5" transform="rotate(-90 11.5 401.5)">Справ. №</text>
<text x="11.4" y="471.7" transform="rotate(-90 11.4 471.7)">Подп. и дата</text>
<text x="11.3" y="501.9" transform="rotate(-90 11.3 501.9)">Инв. № дубл.</text>
<text x="11.5" y="526.6" transform="rotate(-90 11.5 526.6)">Взам. инв. №</text>
<text x="11.5" y="556.2" transform="rotate(-90 11.5 556.2)">Подп. и дата</text>
<text x="651.4" y="557.4">Изм</text>
<text x="659.4" y="557.4">Лист</text>
<text x="672.1" y="557.4">№ докум.</text>
<text x="694" y="557.4">Подп.</text>
<text x="707.2" y="557.4">Дата</text>
<text x="790" y="552.9">Лит.</text>
<text x="803.8" y="552.9">Масса</text>
<text x="819.5" y="553">Масштаб</text>
<text x="651.4" y="562.6">Разраб.</text>
<text x="651.4" y="567.6">Пров.</text>
<text x="651.4" y="572.5">Т. контр.</text>
<text x="11.5" y="587" transform="rotate(-90 11.5 587)">Инв. № подл.</text>
<text x="651.4" y="587.6">Утв.</text>
<text x="651.4" y="582.5">Н. контр.</text>
<text x="743.5" y="592.4">Копировал</text>
<text x="815.7" y="592.4">Формат А1</text>
</g>
<g font-size="3.2">
<text x="668.1" y="563">Приловский</text>
<text x="668.5" y="568.1">Смирнова</text>
</g>
<g font-size="3.1">
<text x="298.3" y="436.9">N</text>
<text x="308.1" y="436.9">IN</text>
<text x="317.8" y="436.9">TP</text>
<text x="326.9" y="436.9">RSD</text>
<text x="336.8" y="436.9">OUT</text>
<text x="348.3" y="436.9">R</text>
<text x="358" y="436.9">W</text>
<text x="367.7" y="436.9">PA</text>
<text x="377.7" y="436.9">PB</text>
<text x="388.4" y="436.9">N</text>
<text x="380.1" y="453.3">On/Off</text>
</g>
<text font-size="2.1" x="656.9" y="557.4">.</text>
</svg>
